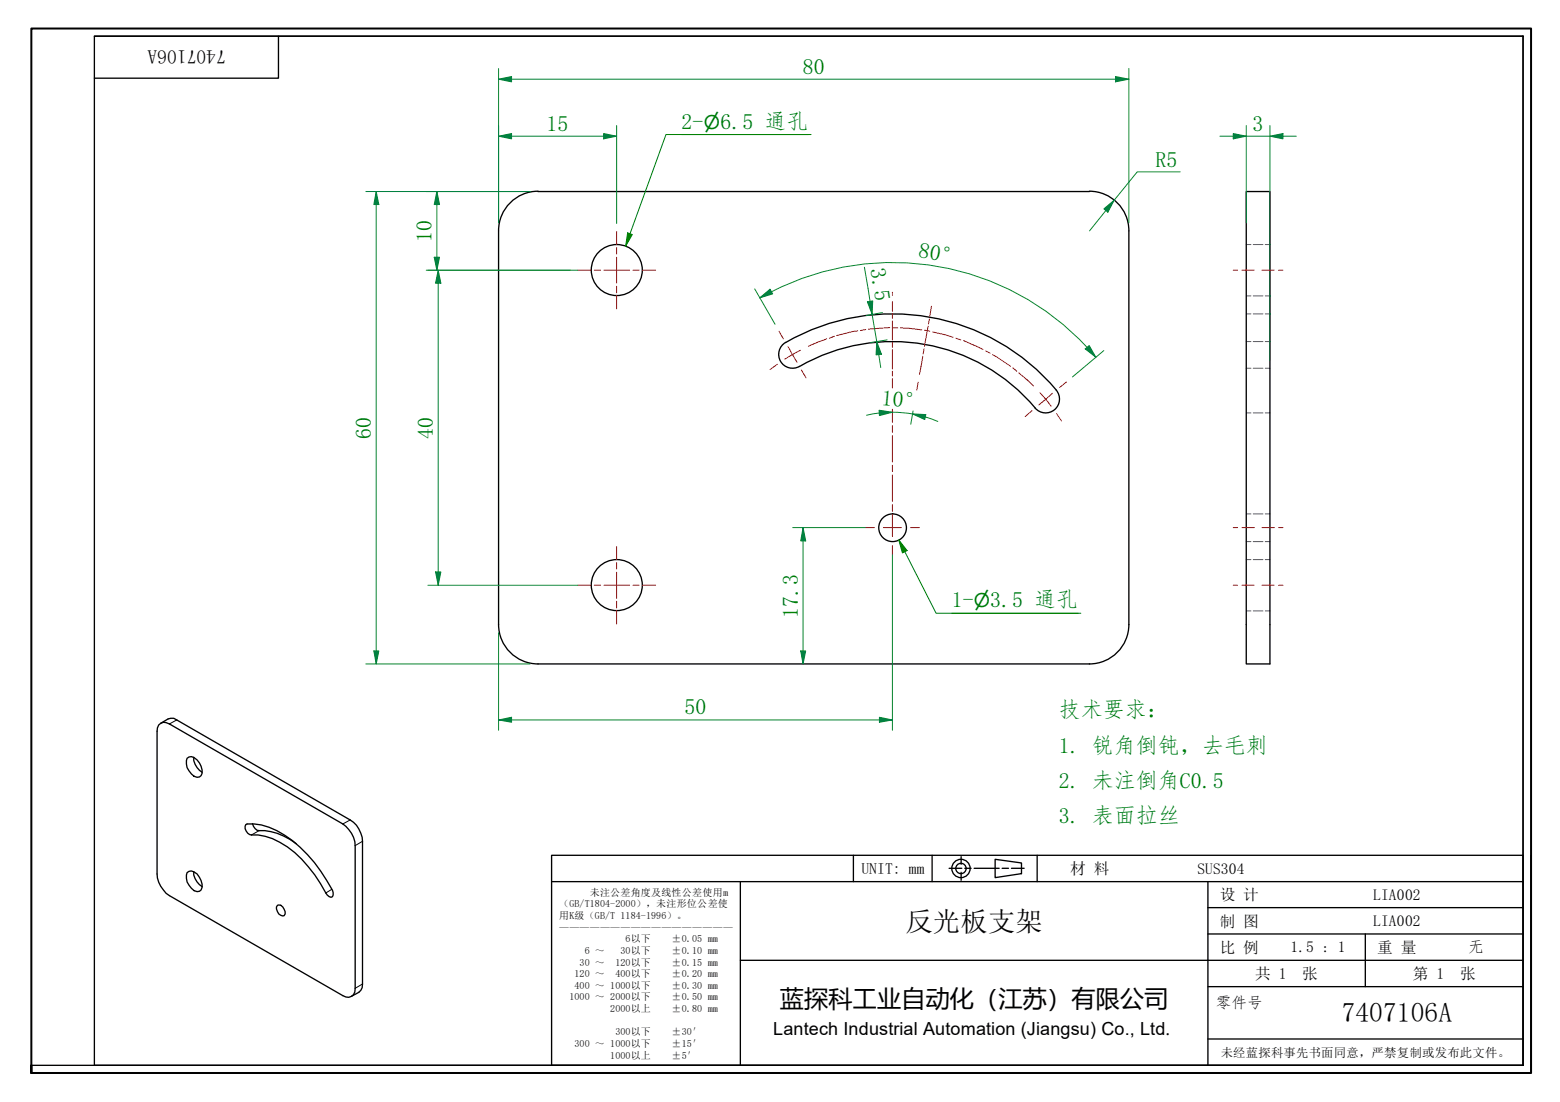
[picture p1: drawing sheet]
<svg xmlns="http://www.w3.org/2000/svg" width="297mm" height="210mm" viewBox="0 0 297 210" stroke-linecap="round" stroke-linejoin="round" font-family="sans-serif">
<g fill="none" stroke="#000" stroke-width=".25">
<path d="M102.4 36.5h105.1M102.5 36.4a7.5 7.5 0 0 0-7.6 7.5M207.4 36.4a7.5 7.5 0 0 1 7.5 7.5M237.3 36.5h4.5v90h-4.5zM94.9 44v74.9a7.5 7.5 0 0 0 7.6 7.6h105M214.9 44v74.9a7.5 7.5 0 0 1-7.5 7.6M149.6 65.2a2.64 2.64 0 0 0-1 3.6 2.64 2.64 0 0 0 3.6 1M149.6 65.2a40.7 40.7 0 0 1 51.6 9.1M152.2 69.8a35.5 35.5 0 0 1 44.9 7.9M201.1 74.3a2.64 2.64 0 0 1-.3 3.7 2.64 2.64 0 0 1-3.7-.3M30.2 138.1a1.44 1.44 0 0 1 2.1-.2l33 19a5.4 5.4 0 0 1 2.3 4.2v27.1a1.46 1.46 0 0 1-.7 1.6 1.46 1.46 0 0 1-1.6-.2l-33-19a5.4 5.4 0 0 1-2.4-4.1v-27.2l.1-.6zM30.6 137.8l1.4-.9 1.1-.1 33.6 19.4a5.1 5.1 0 0 1 2.3 4v27.2v.7l-.3 .5-.4 .4-1.4 .8"/>
<path d="M35.6 144.4l.4-.2a1.87 1.87 0 0 1 2 1.1 2.37 2.37 0 0 1 .3 2.4 1.17 1.17 0 0 1-1.9-.3 2.74 2.74 0 0 1-.8-3zM36.9 144.2a3.2 3.2 0 0 0 1.6 2.9M46.8 157.1a8.4 8.4 0 0 1 5.9 1.1 25.9 25.9 0 0 1 10.7 11.8l-.1 .8a.98 .98 0 0 1-1.3-.7 21.9 21.9 0 0 0-10.1-10.4 10.5 10.5 0 0 0-4.3-.7 1.53 1.53 0 0 1-.8-1.9zM48.1 156.9a1.59 1.59 0 0 0 1.2 1.3 10.9 10.9 0 0 1 7.1 2.5M35.6 166.2a1.27 1.27 0 0 1 1.9 .3 3.1 3.1 0 0 1 .8 3 1.17 1.17 0 0 1-1.9-.3 2.74 2.74 0 0 1-.8-3zM36.9 166a3.2 3.2 0 0 0 1.6 2.9M52.8 172.4a1.3 1.3 0 0 1 1.3 .6 1.3 1.3 0 0 1 0 1.4 1.3 1.3 0 0 1-1.2-.6 1.3 1.3 0 0 1-.1-1.4z"/>
<circle cx="117.4" cy="51.4" r="4.9"/>
<circle cx="117.4" cy="111.4" r="4.9"/>
<circle cx="170" cy="100.5" r="2.64"/>
</g>
<g fill="none" stroke="#00f" stroke-width=".19">
<path d="M237.3 59.8h.9M237.3 46.6h.9M237.3 56.4h.9M238.6 59.8h1.9M238.6 46.6h1.9M238.6 56.4h1.9M240.9 59.8h.9M240.9 46.6h.9M240.9 56.4h.9M237.3 70.1h.9M237.3 65.1h.9M237.3 78.6h.9"/>
<path d="M238.6 70.1h1.9M238.6 65.1h1.9M238.6 78.6h1.9M240.9 70.1h.9M240.9 65.1h.9M240.9 78.6h.9M237.3 97.9h.9M238.6 97.9h1.9M240.9 97.9h.9M237.3 103.2h.9M237.3 106.6h.9M237.3 116.4h.9"/>
<path d="M238.6 103.2h1.9M238.6 106.6h1.9M238.6 116.4h1.9M240.9 103.2h.9M240.9 106.6h.9M240.9 116.4h.9"/>
</g>
<path d="M33.7 137.1l-1.4 .8M49.3 158.2l-1.4 .8M66.7 156.2l-1.4 .7M63.2 169.4l-1.2 .7M69 160.2l-1.4 .9M69 187.4l-1.4 .8" fill="none" stroke="#000" stroke-width=".19"/>
<path d="M6 204.4v-1.5v1.5M6 202.9v-197.5h285.5v199h-285.5" fill="none" stroke="#000" stroke-width=".38"/>
<path d="M18 6.9h272v196h-272zM18 6.9h272M53 6.9v8h-35M290 6.9v196h-284" fill="none" stroke="#000" stroke-width=".25"/>
<g fill="none" stroke="#000" stroke-width=".25">
<path d="M105 162.9h185v40h-185zM105 167.9h185M141 167.9v35M162.5 162.9v5M177.5 162.9v5M180.7 165.4h2.4M183 163.2v1.4M183 166.2v1.5M183.7 165.4h1.2M185.5 165.4h4.7M189.5 163.7l5 .7v2l-5 .8zM190.8 165.4h1.2"/>
<path d="M192.6 165.4h2.4M197.5 162.9v5M230 167.9v35M230 177.9h60M230 172.9h60M260 177.9v10M291.5 162.9v41.5h-186.5M141 182.9h149M230 197.9h60M230 187.9h60"/>
<circle cx="183" cy="165.4" r="1.75"/>
<circle cx="183" cy="165.4" r=".98"/>
</g>
<g fill="none" stroke="#f00" stroke-width=".19">
<path d="M110 51.5h2.5M113.2 51.5h1.2M115 51.5h4.9M117.4 44.1v2.4M117.4 47.2v1.2M117.4 49v4.9M117.4 54.5v1.3M117.4 56.4v2.4M120.5 51.5h1.2M122.4 51.5h2.4M169.9 55.7v.2M169.9 56.1v.2"/>
<path d="M169.9 57.4v1.9M169.9 59.7v1M148.3 63.1l.9 1.5M150.1 66l1.7 3M152.6 70.5l.9 1.5M169.9 61.1v3.6M169.9 65.2v.9M169.9 66.6v3.7M169.9 70.7v.9M169.9 72.1v1.8M169.9 77.9v2.5M196.5 78.2l-1.3 1.1"/>
<path d="M200.4 74.9l-2.6 2.2M203.1 72.7l-1.4 1.1M169.9 81.1v1.2M169.9 83v5M169.9 88.6v1.2M169.9 90.5v5M169.9 96.1v1.3M169.9 98v4.2M110 111.5h2.5M113.2 111.5h1.2M115 111.5h4.9M117.4 104.1v2.4"/>
<path d="M117.4 107.2v1.2M117.4 109v5M117.4 114.5v1.3M117.4 116.4v2.4M120.5 111.5h1.2M122.4 111.5h2.4M164.8 100.5h1.7M168.2 100.5h3.4M169.9 103.9v1.7M173.4 100.5h1.7"/>
</g>
<g fill="none" stroke="#f00" stroke-width=".19">
<path d="M234.8 51.5h.8M236.5 51.5h2.3M240.3 51.5h2.3M243.5 51.5h.8M148 69.4l-1.4 1M152.4 66.7l-3 1.7M157.4 64.6l-3.5 1.3M158.9 64l-1 .4M163.3 63l-1 .2-3 .7M164.8 62.8l-1 .2M169.4 62.4l-4 .3M169.9 62.5h1"/>
<path d="M171.4 62.5l4.1 .3M176 62.9l1 .2M177.5 63.2l4 1M182 64.4l.9 .3M183.5 64.9l3.7 1.7M187.6 66.8l.9 .5M189 67.5l3.4 2.3M192.8 70.1l.8 .6M194 71l2.8 2.5M198 74.8l2.2 2.6M201.2 78.8l.9 1.4M234.8 100.5h.8"/>
<path d="M234.8 111.5h.8M236.5 100.5h2.3M236.5 111.5h2.3M240.3 100.5h2.3M240.3 111.5h2.3M243.5 100.5h.8M243.5 111.5h.8"/>
</g>
<path d="M146.9 55.5l-2.2 1.2" fill="none" stroke="#00803f" stroke-width=".19"/>
<path d="M144.7 56.7l1.9-1.6 .5 .9z" fill="#00803f"/>
<path d="M144.7 56.7l1.9-1.6 .5 .9zM207 66.1l1.7 1.9" fill="none" stroke="#00803f" stroke-width=".19"/>
<path d="M206.6 66.5l.8-.7 1.3 2.2z" fill="#00803f"/>
<path d="M143.7 55l3.9 6.8M146.9 55.6a50.5 50.5 0 0 1 60.1 10.6M165.7 57.4l.4 2.5M206.6 66.5l.8-.7 1.3 2.2zM210.2 66.8l-6 5" fill="none" stroke="#00803f" stroke-width=".19"/>
<path d="M165.2 57.5l1-.2-.1 2.6z" fill="#00803f"/>
<path d="M165.2 57.5l1-.2-.1 2.6zM166.9 65.1l.4 2.4" fill="none" stroke="#00803f" stroke-width=".19"/>
<path d="M166.9 65.1l.9 2.4-1 .1z" fill="#00803f"/>
<path d="M83.2 36.5v2.5M164.6 50.9l1.1 6.5M166.1 59.9l.8 5.2M168 59.5l-3.1 .6M166.9 65.1l.9 2.4-1 .1zM167.3 67.5l.4 2.5M168.9 64.7l-3.2 .5" fill="none" stroke="#00803f" stroke-width=".19"/>
<path d="M83.2 36.5l.5 2.5h-1z" fill="#00803f"/>
<path d="M83.2 36.5l.5 2.5h-1zM83.2 49v2.5" fill="none" stroke="#00803f" stroke-width=".19"/>
<path d="M82.7 49h1l-.5 2.5z" fill="#00803f"/>
<path d="M81.2 36.5h19.8M83.2 39v10M81.2 51.5h27.4M82.7 49h1l-.5 2.5zM83.4 51.5v2.4" fill="none" stroke="#00803f" stroke-width=".19"/>
<path d="M83.4 51.5l.5 2.4h-1z" fill="#00803f"/>
<path d="M83.4 51.5l.5 2.4h-1zM83.4 108.9v2.6" fill="none" stroke="#00803f" stroke-width=".19"/>
<path d="M82.9 108.9h1l-.5 2.6z" fill="#00803f"/>
<path d="M94.9 25.9h2.5M81.5 51.5h28.5M83.4 53.9v55M81.5 111.5h28.5M82.9 108.9h1l-.5 2.6z" fill="none" stroke="#00803f" stroke-width=".19"/>
<path d="M94.9 25.9l2.5-.5v1.1z" fill="#00803f"/>
<path d="M94.9 25.9l2.5-.5v1.1zM114.9 25.9h2.5" fill="none" stroke="#00803f" stroke-width=".19"/>
<path d="M114.9 25.4l2.5 .5-2.5 .6z" fill="#00803f"/>
<path d="M94.9 23.9v18.6M97.4 25.9h17.5M114.9 25.4l2.5 .5-2.5 .6zM117.4 23.9v18.7M94.9 137.1h2.5" fill="none" stroke="#00803f" stroke-width=".19"/>
<path d="M94.9 137.1l2.5-.5v1z" fill="#00803f"/>
<path d="M94.9 137.1l2.5-.5v1zM167.4 137.1h2.5" fill="none" stroke="#00803f" stroke-width=".19"/>
<path d="M167.4 136.6l2.5 .5-2.5 .5z" fill="#00803f"/>
<path d="M152.9 100.5v2.5M169.9 105.6v33.5M94.9 120.5v18.6M97.4 137.1h70M167.4 136.6l2.5 .5-2.5 .5z" fill="none" stroke="#00803f" stroke-width=".19"/>
<path d="M152.9 100.5l.5 2.5h-.9z" fill="#00803f"/>
<path d="M152.9 100.5l.5 2.5h-.9zM152.9 124v2.5" fill="none" stroke="#00803f" stroke-width=".19"/>
<path d="M152.5 124h.9l-.5 2.5z" fill="#00803f"/>
<path d="M234.8 25.9h2.5M150.9 100.5h13.9M152.9 103v21M152.5 124h.9l-.5 2.5z" fill="none" stroke="#00803f" stroke-width=".19"/>
<path d="M234.8 25.4l2.5 .5-2.5 .6z" fill="#00803f"/>
<path d="M234.8 25.4l2.5 .5-2.5 .6zM241.8 25.9h2.5" fill="none" stroke="#00803f" stroke-width=".19"/>
<path d="M241.8 25.9l2.5-.5v1.1z" fill="#00803f"/>
<path d="M232.3 25.9h2.5M237.3 25.9h4.5M237.3 23.9v18.6M241.8 25.9l2.5-.5v1.1zM241.8 23.9v27.4M244.3 25.9h2.5M241.8 51.5v17.1" fill="none" stroke="#00803f" stroke-width=".19"/>
<path d="M129.8 25.6h24.1M120 44.5l-.9 2.4" fill="none" stroke="#008000" stroke-width=".19"/>
<path d="M119.5 44.4l.9 .3-1.3 2.2z" fill="#008000"/>
<path d="M154.4 25.6h-27.6l-6.8 18.9M119.5 44.4l.9 .3-1.3 2.2zM171.1 102.8l1.2 2.3M181.2 116.8h24.1" fill="none" stroke="#008000" stroke-width=".19"/>
<path d="M171.1 102.8l1.6 2.1-.9 .4z" fill="#008000"/>
<path d="M171.1 102.8l1.6 2.1-.9 .4zM172.3 105.1l5.9 11.7h27.6" fill="none" stroke="#008000" stroke-width=".19"/>
<path d="M177.4 58.3l-.4 1.9M174.8 72.8l-.2 1.5M175.7 67.9l-.6 3.4M176 66.5l-.2 .9M176.7 62.1l-.7 3.8M177 60.7l-.2 1" fill="none" stroke="#f00" stroke-width=".19"/>
<path d="M169.9 78.5l-2.5 .1" fill="none" stroke="#00803f" stroke-width=".19"/>
<path d="M167.4 78.1l2.5 .4-2.5 .7z" fill="#00803f"/>
<path d="M167.4 78.1l2.5 .4-2.5 .7zM173.7 78.8l2.5 .6" fill="none" stroke="#00803f" stroke-width=".19"/>
<path d="M173.7 78.8l2.6 .2-.2 .9z" fill="#00803f"/>
<path d="M212.2 38.1l-1.6 2M167.5 78.7l-2.5 .4M170 78.5l3.8 .4M173.7 78.8l2.6 .2-.2 .9zM173.9 78.3l-.5 2.5M176.2 79.4l2.4 .9" fill="none" stroke="#00803f" stroke-width=".19"/>
<path d="M210.2 39.8l2-1.7-1.3 2.3z" fill="#00803f"/>
<path d="M71.6 36.5v2.5M210.2 39.8l2-1.7-1.3 2.3zM224.7 32.7h-8.2l-4.3 5.4M210.6 40.1l-3.1 3.9" fill="none" stroke="#00803f" stroke-width=".19"/>
<path d="M71.6 36.5l.5 2.5h-.9z" fill="#00803f"/>
<path d="M71.6 36.5l.5 2.5h-.9zM71.6 124v2.5" fill="none" stroke="#00803f" stroke-width=".19"/>
<path d="M71.2 124h.9l-.5 2.5z" fill="#00803f"/>
<path d="M94.9 15.1h2.5M69.7 36.5h31.3M71.6 39v85M69.7 126.5h31.3M71.2 124h.9l-.5 2.5z" fill="none" stroke="#00803f" stroke-width=".19"/>
<path d="M94.9 15.1l2.5-.5v1z" fill="#00803f"/>
<path d="M94.9 15.1l2.5-.5v1zM212.4 15.1h2.5" fill="none" stroke="#00803f" stroke-width=".19"/>
<path d="M212.4 14.6l2.5 .5-2.5 .5z" fill="#00803f"/>
<path d="M94.9 13.1v29.4M97.4 15.1h115M212.4 14.6l2.5 .5-2.5 .5zM214.9 13.1v29.4" fill="none" stroke="#00803f" stroke-width=".19"/>
<g font-size="5.2">
<text x="172.4" y="177.3">反光板支架</text>
<text x="255.5" y="194.7">7407106A</text>
</g>
<text font-size="4.6" x="148.5" y="191.9">蓝探科工业自动化（江苏）有限公司</text>
<g font-size="4.2" fill="#008000">
<text x="152.8" y="14.1">80</text>
<text x="104.1" y="24.9">15</text>
<text x="129.8" y="24.5">2-</text>
<text x="137.2" y="24.5">6.5 通孔</text>
<text x="238.5" y="24.9">3</text>
<text x="220" y="31.7">R5</text>
<text x="82.2" y="46.1" transform="rotate(-90 82.2 46.1)">10</text>
<text x="165.7" y="51.3" transform="rotate(81 165.7 51.3)">3.5</text>
<text x="174.8" y="49" transform="rotate(10 174.8 49)">80°</text>
<text x="167.8" y="77.2" transform="rotate(5 167.8 77.2)">10°</text>
<text x="70.6" y="83.5" transform="rotate(-90 70.6 83.5)">60</text>
<text x="82.4" y="83.5" transform="rotate(-90 82.4 83.5)">40</text>
<text x="151.9" y="117.7" transform="rotate(-90 151.9 117.7)">17.3</text>
<text x="181.2" y="115.7">1-</text>
<text x="188.5" y="115.7">3.5 通孔</text>
<text x="130.4" y="136.1">50</text>
<text x="201.6" y="136.6">技术要求：</text>
<text x="201.6" y="143.4">1. 锐角倒钝，去毛刺</text>
<text x="201.6" y="150">2. 未注倒角C0.5</text>
<text x="201.6" y="156.8">3. 表面拉丝</text>
</g>
<text font-size="3.7" x="43" y="9.6" transform="rotate(180 43 9.6)">7407106A</text>
<g font-size="3.6" fill="#008000">
<text x="134" y="24.5">⌀</text>
<text x="185.4" y="115.7">⌀</text>
</g>
<text font-size="3.4" x="147.2" y="197.1">Lantech Industrial Automation (Jiangsu) Co., Ltd.</text>
<g font-size="3">
<text x="164" y="166.4">UNIT: mm</text>
<text x="203.8" y="166.5">材 料</text>
<text x="228" y="166.4">SUS304</text>
<text x="232.3" y="171.5">设 计</text>
<text x="261.5" y="171.4">LIA002</text>
<text x="232.3" y="176.5">制 图</text>
<text x="261.5" y="176.4">LIA002</text>
<text x="232.3" y="181.5">比 例</text>
<text x="245.7" y="181.4">1.5 : 1</text>
<text x="262.3" y="181.5">重 量</text>
<text x="279.5" y="181.4">无</text>
<text x="231.5" y="191.9">零件号</text>
<text x="239" y="186.5">共 1</text>
<text x="248" y="186.5">张</text>
<text x="269" y="186.5">第 1</text>
<text x="278" y="186.5">张</text>
</g>
<text font-size="2.3" x="232.5" y="201.3">未经蓝探科事先书面同意，严禁复制或发布此文件。</text>
<g font-size="1.9">
<text x="106.5" y="172.8">（GB/T1804-2000），未注形位公差使</text>
<text x="112.3" y="170.6">未注公差角度及线性公差使用m</text>
<text x="106.5" y="175">用K级（GB/T 1184-1996）。</text>
<text x="106.5" y="177.3">—————————————————</text>
<text x="119.1" y="179.5">6以下</text>
<text x="127.9" y="179.5">±0.05 mm</text>
<text x="110.4" y="183.9">30 ～</text>
<text x="111.4" y="181.7">6 ～</text>
<text x="117.2" y="183.9">120以下</text>
<text x="118.2" y="181.7">30以下</text>
<text x="127.9" y="181.7">±0.10 mm</text>
<text x="127.9" y="183.9">±0.15 mm</text>
<text x="108.5" y="190.5">1000 ～ 2000以下</text>
<text x="109.4" y="186.1">120 ～</text>
<text x="109.4" y="188.3">400 ～ 1000以下</text>
<text x="117.2" y="186.1">400以下</text>
<text x="127.9" y="186.1">±0.20 mm</text>
<text x="127.9" y="188.3">±0.30 mm</text>
<text x="127.9" y="190.5">±0.50 mm</text>
<text x="116.2" y="192.8">2000以上</text>
<text x="117.2" y="197.2">300以下</text>
<text x="127.9" y="192.8">±0.80 mm</text>
<text x="127.9" y="197.2">±30′</text>
<text x="109.4" y="199.4">300 ～ 1000以下</text>
<text x="116.2" y="201.6">1000以上</text>
<text x="127.9" y="199.4">±15′</text>
<text x="127.9" y="201.6">±5′</text>
</g>
</svg>
